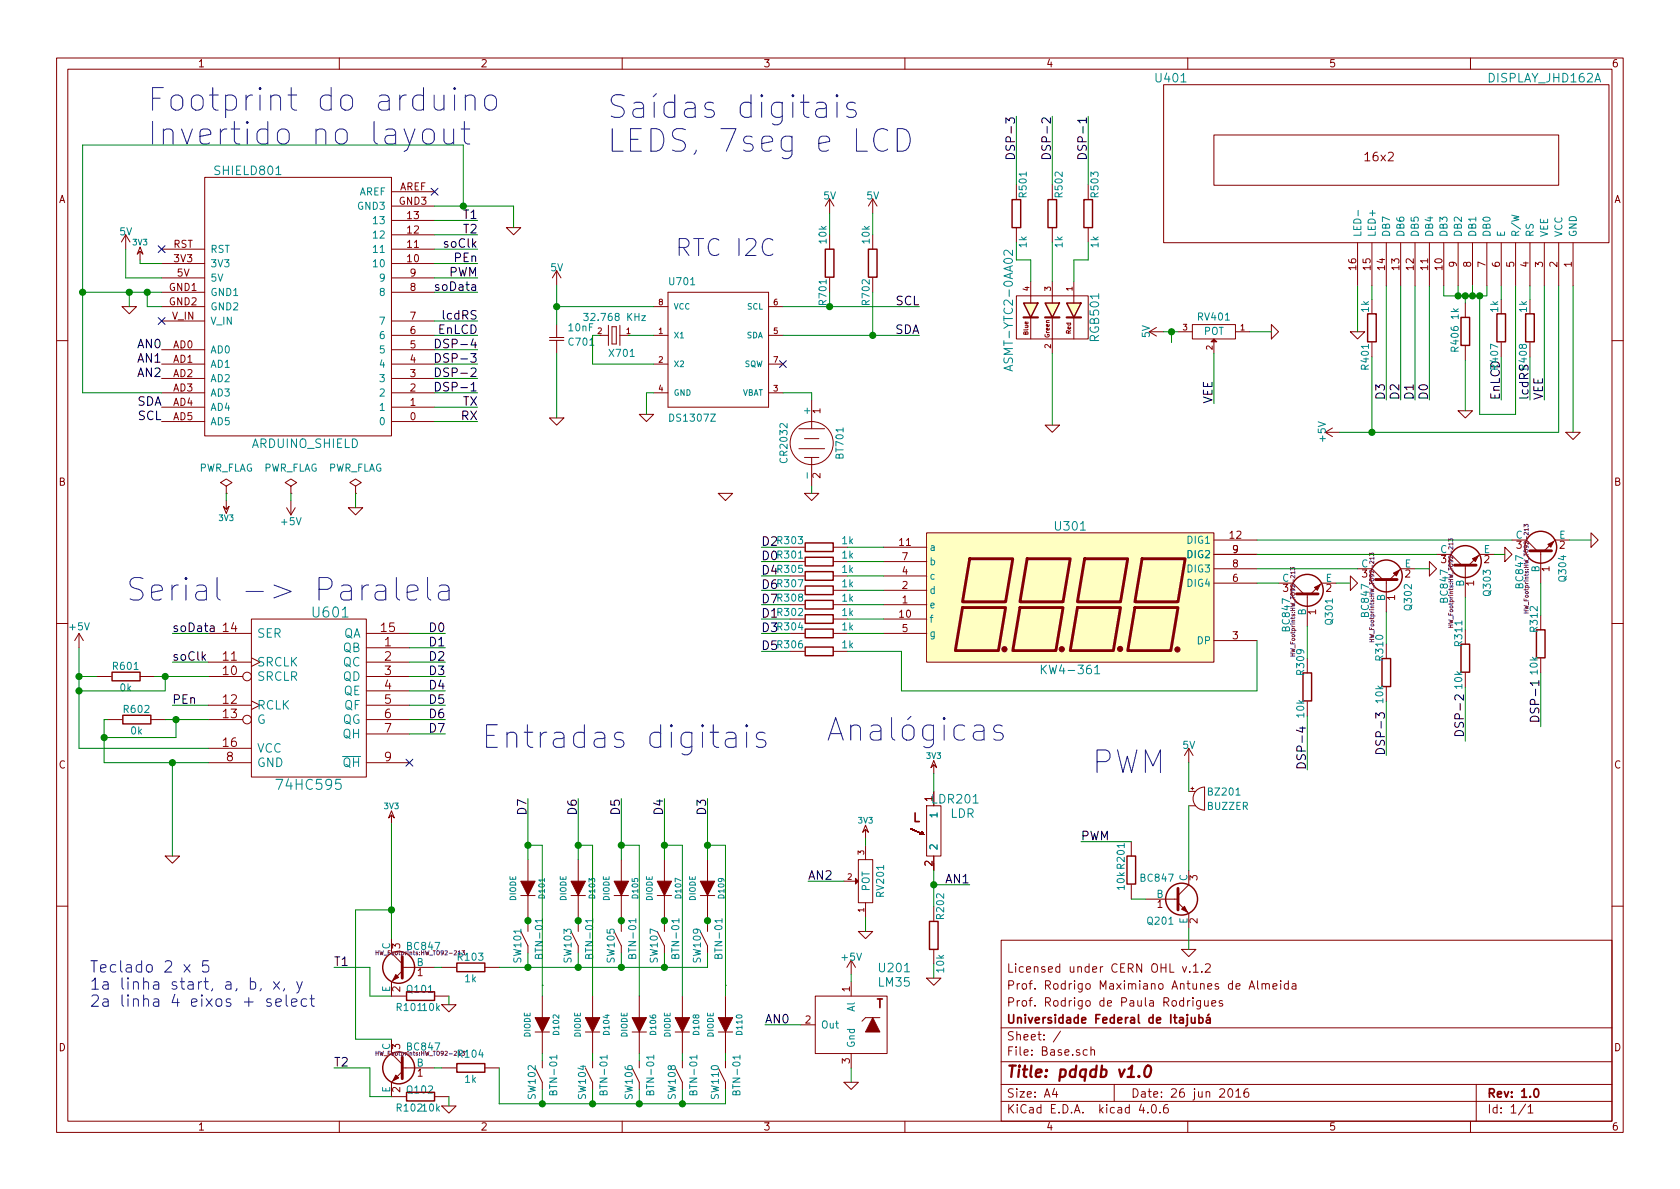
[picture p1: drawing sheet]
<svg xmlns="http://www.w3.org/2000/svg" width="297mm" height="210mm" viewBox="0 0 297 210" stroke-linecap="round" stroke-linejoin="round" font-family="sans-serif">
<g fill="none" stroke="#840000" stroke-width=".18">
<path d="M10 10.3h277v189.9h-277zM12 12.2h273v186.1h-273zM60 10.3v1.9M110 10.3v1.9M160 10.3v1.9M205.7 15h78.8v27.9h-78.8zM210 10.3v1.9M260 10.3v1.9M36.2 31.4h33v45.7h-33zM69.2 39h7.6M69.2 36.4h7.6M69.2 33.9h7.6"/>
<path d="M146.7 35.2v2.5M146.7 35.2l-.8 1.2M146.7 35.2l.7 1.2M154.3 35.2v2.5M154.3 35.2l-.8 1.2M154.3 35.2l.8 1.2M214.6 23.9h61v8.9h-61zM21.6 54.2h2.5l-1.2 1.3zM22.2 41.5l-.7 1.3M22.2 41.5v2.6M22.2 41.5l.8 1.3M24.8 43.7l.5 1.3-.5-.6-.5 .6z"/>
<path d="M24.8 44.4v1.6M28.6 51.7h7.6M28.6 54.2h7.6M28.6 56.8h7.6M28.6 49.1h7.6M28.6 46.6h7.6M28.6 44.1h7.6M69.2 59.3h7.6M69.2 51.7h7.6M69.2 56.8h7.6M69.2 49.1h7.6M69.2 46.6h7.6"/>
<path d="M69.2 44.1h7.6M69.2 41.5h7.6M89.5 40.3h2.6l-1.3 1.2zM97.2 59.7h2.5M98.4 47.9v2.5M98.4 57.4v2.3M98.4 47.9l-.7 1.2M98.4 47.9l.8 1.2M106 59.3h1.6M107.6 57.5v3.6M108.2 57.8h.8v3h-.8zM109.6 59.3h1.5"/>
<path d="M109.6 57.5v3.6M115.6 59.3h2.5M115.6 54.2h2.5M118.1 51.7h17.8v20.3h-17.8zM135.9 59.3h2.5M135.9 54.2h2.5M146.7 41.5v2.6M146.7 49.1v2.6M154.3 41.5v2.6M179.7 52.3h12.7v7.6h-12.7zM179.7 40.3v2.5M182.2 49.8v3.8"/>
<path d="M182.2 56.1v3.8M186.1 40.3v2.5M186.1 49.8v3.8M186.1 56.1v6.4M189.9 49.8v3.8M189.9 56.1v3.8M192.4 40.3v2.5M203.2 58.7h2.5M203.2 58.7l1.3 .7M204.5 57.9l-1.3 .8M208.3 58.7h2.5M210.8 57.4h7.6v2.5h-7.6z"/>
<path d="M218.4 58.7h2.6M224.8 57.4l1.3 1.3-1.3 1.2zM238.8 58.7h2.5l-1.3 1.2zM240 42.9v7.6M242.6 42.9v7.6M245.1 42.9v7.6M247.6 42.9v7.6M250.2 42.9v7.6M252.7 42.9v7.6M255.3 42.9v7.6M257.8 42.9v7.6M259.1 53.6v2.5"/>
<path d="M260.3 42.9v7.6M262.9 42.9v7.6M265.4 42.9v7.6M268 42.9v7.6M270.5 42.9v7.6M273 42.9v7.6M275.6 42.9v7.6M278.1 42.9v7.6M10 60.2h2M28.6 72h7.6M28.6 64.4h7.6M28.6 69.5h7.6"/>
<path d="M28.6 74.5h7.6M28.6 66.9h7.6M28.6 61.8h7.6M69.2 72h7.6M69.2 64.4h7.6M69.2 69.5h7.6M69.2 74.5h7.6M69.2 66.9h7.6M69.2 61.8h7.6M97.2 73.9h2.5l-1.3 1.3zM97.2 60.2h2.5M98.4 60.2v2.3"/>
<path d="M113 73.3h2.6l-1.3 1.2zM115.6 64.4h2.5M115.6 69.5h2.5M135.9 64.4h2.5M135.9 69.5h2.5M141.2 75.8h4.6M141.2 79.3h4.6M142.2 77.6h2.6M143.5 70.7v5.1M184.8 75.2h2.5l-1.2 1.2zM214.6 60.4v2.1M234.3 76.4l1.3 .8"/>
<path d="M234.3 76.4h2.6M235.6 75.7l-1.3 .7M242.6 60.6v2.5M257.8 72.6h2.5l-1.2 1.3zM259.1 61.2v2.5M276.9 76.4h2.5l-1.3 1.3zM285 60.2h2M39.5 89.5l.5 .5 .5-.5-.5 1.3zM40 87.2h.1M40 86l1-.7-1-.6-1 .6 1 .7v1.2M40 88.5v1.5M50.7 89.8l.7 1.3"/>
<path d="M51.4 87.2h.1M51.4 86l1.1-.7-1.1-.6-1 .6 1 .7v1.2M51.4 88.5v2.6M52.2 89.8l-.8 1.3M61.6 89.8h2.5l-1.2 1.3zM62.9 87.2h.1M62.9 86l1-.7-1-.6-1.1 .6 1.1 .7v1.2M127 87.2h2.5l-1.2 1.3zM139.7 99.3h2.5M142.2 87.2h2.6l-1.3 1.3zM142.2 80.9h2.6M143.5 80.9v5.1"/>
<path d="M147.3 96.8h2.6M147.3 99.3h2.6M156.2 96.8h7.6M156.2 99.3h7.6M163.8 94.2h50.8v22.9h-50.8zM214.6 95.5h7.6M214.6 98h7.6M252.7 99.3l1.3 1.3-1.3 1.2zM254 98h2.5l1.9 1.9M259.1 99.9v5.8M264.2 98h-2.6l-1.9 1.9M266.1 96.8l1.2 1.2-1.2 1.3z"/>
<path d="M267.3 95.5h2.6l1.9 1.9M272.4 97.4v5.7M277.5 95.5h-2.5l-2 1.9M281.3 94.2l1.3 1.3-1.3 1.3zM10 110.3h2M14 112l-.8 1.3M14 112v2.5M14 112l.7 1.3M17.1 119.6h2.6M24.8 119.6h2.5M36.8 112h7.6M36.8 117.1h7.6"/>
<path d="M36.8 119.6h6.1M44.4 109.5h20.4v27.9h-20.4zM44.4 116.3l1.6 .8-1.6 .8M64.8 112h7.6M64.8 114.5h7.6M64.8 117.1h7.6M64.8 119.6h7.6M147.3 112h2.6M147.3 109.5h2.6M147.3 106.9h2.6M147.3 104.4h2.6M147.3 115.2h2.6"/>
<path d="M147.3 101.8h2.6M156.2 112h7.6M156.2 109.5h7.6M156.2 106.9h7.6M156.2 104.4h7.6M156.2 101.8h7.6M214.6 100.6h7.6M214.6 103.1h7.6M214.6 113.3h7.6M226.1 103.1h2.5l1.9 1.9M231.1 105v5.7M236.2 103.1h-2.5l-1.9 1.9"/>
<path d="M238.8 101.8l1.2 1.3-1.2 1.3zM240 100.6h2.6l1.9 1.9M245.1 102.5v5.7M250.2 100.6h-2.6l-1.9 1.9M285 110.3h2M19 127.2h2.6M26.7 127.2h2.5M36.8 124.7h7.6M36.8 127.2h6.1M36.8 134.9h7.6M36.8 132.3h7.6M44.4 123.9l1.6 .8-1.6 .8"/>
<path d="M64.8 122.2h7.6M64.8 124.7h7.6M64.8 127.2h7.6M64.8 129.8h7.6M64.8 134.9h7.6M165.1 134.5l.5 1.3-.5-.6-.5 .6zM165.1 135.2v1.6M210.2 139.9h1.2M210.2 132.3l-.8 1.3M210.2 132.3v2.6M210.2 132.3l.7 1.3M210.6 139.4h.5"/>
<path d="M210.8 139.2v.5M211.5 139.8l.8-.5 .7-.1v4.1a2.04 2.04 0 0 1-1.9-1.3 2.04 2.04 0 0 1 .4-2.2zM29.2 151.4h2.5l-1.2 1.2zM69.2 143.4l.5 1.2-.5-.5-.5 .5zM69.2 144.1v1.6M92.1 158.4h2.5M93.3 152v3.8M93.3 158.4v3.8M101 158.4h2.5M102.2 152v3.8M102.2 158.4v3.8M108.6 158.4h2.5"/>
<path d="M109.9 152v3.8M109.9 158.4v3.8M116.2 158.4h2.5M117.5 152v3.8M117.5 158.4v3.8M123.8 158.4h2.6M125.1 152v3.8M125.1 158.4v3.8M149.2 155.8h2.1M151.8 152h2.5v7.6h-2.5zM153 145.9l.5 1.3-.5-.5-.5 .5zM153 146.7v1.5"/>
<path d="M153 149.5v2.5M153 159.6v2.6M161 146.6l2.3 1-.2-.5-.5 .5h.7M163.2 148.2h.1M163.8 142.5h2.6v8.9h-2.6zM163.8 146.3h.1M165.1 151.4v2.5v-1.3M200 148.8v2.6M200 156.5v2.5M202.6 159h5.7M208.3 159.6l1.9 1.9v2.6M210.2 142.5h1.2"/>
<path d="M210.2 153.9v2.6l-1.9 1.9M10 160.2h2M69.2 166v2.5l1.9 1.9M71.1 171.7l-1.9 1.9v2.5h2.6M71.1 171.1h5.7M76.8 176.1h2.6M78.1 177.7h2.5l-1.2 1.2zM78.1 171.1h2.5M85.7 171.1h2.6M92.1 164.7l1.2 2.6v1.2M93.3 163.4v1.3M95.9 176.1v3.9"/>
<path d="M101 164.7l1.2 2.6v1.2M102.2 163.4v1.3M104.8 176.1v3.9M108.6 164.7l1.3 2.6v1.2M109.9 163.4v1.3M113 176.1v3.9M116.2 164.7l1.3 2.6v1.2M117.5 163.4v1.3M120.6 176.1v3.9M123.8 164.7l1.3 2.6v1.2M125.1 163.4v1.3M128.3 176.1v3.9"/>
<path d="M144.1 176.1h12.7v10.2h-12.7zM150.5 169.8v2.5M150.5 173.6v2.5M150.5 169.8l-.8 1.3M150.5 169.8l.8 1.3M151.8 164.7h2.5l-1.3 1.3zM151.8 180h.1M155.6 180h-2.6l-.6 .6M163.8 173h2.6l-1.3 1.2zM165.1 167.9v2.5M177 166.3h108v32h-108zM208.9 167.9h2.6l-1.3 1.3z"/>
<path d="M209.1 170.9l.3 1 .4-1M210 176.9v1M210.4 171.8v.1M210.4 176.9l-.4 .3M210.9 176.4v.2M210.9 176.9v1M211 170.9l.4-.5v1.5M211 171.9h.9M212.3 176.9l-.1 1.4-.2 .1h-.4M212.3 177l-.5-.1-.2 .3v.6l.2 .1 .5-.1M212.5 171.8v.1M213 176.9l.1 .9 .3 .1 .2-.1"/>
<path d="M213.1 170.6l.3-.2h.3l.3 .5-.9 1h.9M213.6 176.9v1M214.2 177.4l.8-.1-.1-.3-.4-.1-.3 .2 .1 .7h.6M216.1 177a.37 .37 0 0 0-.6 .1l.1 .3 .5 .1 .1 .1-.2 .3-.5-.1M220.9 174.9l.4-1.5 .5 1.5M221 174.5h.7M222.4 173.4v1.3l.2 .2M223.1 174.1l.2-.2 .4 .1 .1 .9M223.1 173.9v1M223.8 174.1a.36 .36 0 0 1 .3-.2 .36 .36 0 0 1 .3 .2v.8M225.1 174.4l.7-.1-.1-.3-.4-.1-.2 .2v.7h.6M226.4 173.4v.2"/>
<path d="M226.4 173.9v1M227.8 174l-.4-.1-.3 .3 .1 .6 .2 .1 .4-.1M227.8 173.4v1.5M228.5 174h.6v.9M229.1 174.3l-.4 .1-.3 .2 .3 .3 .4-.1M285 160.2h2M60 198.3v1.9M69.2 183.8v2.5l1.9 1.9M71.1 189.5l-1.9 1.9v2.5h2.6M71.1 188.8h5.7M76.8 193.9h2.6M78.1 195.6h2.5l-1.2 1.2z"/>
<path d="M78.1 188.8h2.5M85.7 188.8h2.6M94.6 188.8l1.3 2.6v1.3M94.6 182.5h2.6M95.9 182.5v3.8M95.9 187.6v1.2M103.5 188.8l1.3 2.6v1.3M103.5 182.5h2.5M104.8 182.5v3.8M104.8 187.6v1.2M110 198.3v1.9M111.8 188.8l1.2 2.6v1.3"/>
<path d="M111.8 182.5h2.5M113 182.5v3.8M113 187.6v1.2M119.4 188.8l1.2 2.6v1.3M119.4 182.5h2.5M120.6 182.5v3.8M120.6 187.6v1.2M127 188.8l1.3 2.6v1.3M127 182.5h2.5M128.3 182.5v3.8M128.3 187.6v1.2M141.6 181.2h2.5"/>
<path d="M149.2 191.4h2.6l-1.3 1.3zM150.5 186.3v2.5M160 198.3v1.9M177 194.8h108M177 191.8h108M177 187.8h108M177 181.8h108M186.4 192.5l-.3 1h.9M186.8 193v1M187.5 182.3l-1.3 2M192.2 185.7l-.4-.1-.3 .3 .1 .6 .2 .1 .4-.1M192.9 185.7l.2-.1 .4 .1v.9"/>
<path d="M192.9 185.1v1.5M197 191.8v3M201.8 195.2l-.4 1.1h1M202.9 196.7v.1M203.8 195.4l.1-.1a.81 .81 0 0 1 .6 .6 .81 .81 0 0 1-.3 .8l-.1 .1a.8 .8 0 0 1-.6-.6 .8 .8 0 0 1 .3-.8zM205.1 196.7v.1M206.4 195.3a.59 .59 0 0 0-.7 .7l.1 .7 .2 .1 .5-.1 .1-.5-.2-.2-.4-.1-.3 .3M210 198.3v1.9M217.2 192.7l.2-.2a.81 .81 0 0 1 .6 .6 .81 .81 0 0 1-.2 .8l-.2 .1a.79 .79 0 0 1-.4-1.3zM218.5 193l.4-.5v1.5M218.5 194h.9M220.6 192.5a.59 .59 0 0 0-.7 .7l.1 .7 .2 .1 .5-.1 .1-.5-.2-.2-.4-.1-.3 .3"/>
<path d="M260 198.3v1.9M261 191.8v6.5M269.7 195.2l-1.2 2M270.2 195.8l.4-.5v1.5M270.2 196.8h.8"/>
<circle cx="143.5" cy="78.4" r="3.8"/>
<circle cx="43.7" cy="119.6" r=".76"/>
<circle cx="43.7" cy="127.2" r=".76"/>
</g>
<path d="M210.6 179.9l.1 .9 .4 .1 .2-.1M211.3 179.9v1M212 179.4v1.5M213.8 179.3l-.3 .3M212 180l.4-.1 .3 .3-.1 .6h-.6M213.3 180h.6l.1 .9M214 180.3l-.5 .1-.2 .2 .2 .3 .5-.1M271.3 192.7l.3-.2a.81 .81 0 0 1 .5 .6 .81 .81 0 0 1-.2 .8l-.2 .1a.79 .79 0 0 1-.4-1.3z" fill="none" stroke="#840000" stroke-width=".3"/>
<path d="M201.4 190.3h.1l-.1 .1-.1-.1h.1v.1M202.6 188.6a.46 .46 0 0 1 .5-.2 .46 .46 0 0 1 .4 .4 1.19 1.19 0 0 1-.8 1.6l-.2-.1a1.5 1.5 0 0 1 .1-1.7z" fill="none" stroke="#840000" stroke-width=".41"/>
<g fill="none" stroke="#840000" stroke-width=".25">
<path d="M178.9 35.3h1.6v5h-1.6zM185.3 35.3h1.5v5h-1.5zM191.6 35.3h1.6v5h-1.6zM145.9 44.1h1.5v4.9h-1.5zM153.5 44.1h1.6v4.9h-1.6zM181 53.6h2.5l-1.3 2.5zM184.8 53.6h2.5l-1.2 2.5zM188.6 53.6h2.5l-1.2 2.5zM241.8 55.5h1.5v4.9h-1.5zM258.3 56.1h1.5v5h-1.5zM264.7 55.5h1.5v4.9h-1.5zM269.7 55.5h1.6v4.9h-1.6z"/>
<path d="M142.4 96h4.9v1.5h-4.9zM142.4 98.5h4.9v1.6h-4.9zM19.8 118.9h5v1.5h-5zM142.4 111.2h4.9v1.6h-4.9zM142.4 108.7h4.9v1.5h-4.9zM142.4 106.2h4.9v1.5h-4.9zM142.4 103.6h4.9v1.6h-4.9zM142.4 114.4h4.9v1.5h-4.9zM142.4 101.1h4.9v1.5h-4.9zM230.4 119h1.5v4.9h-1.5zM244.3 116.5h1.6v4.9h-1.6zM258.3 113.9h1.5v5h-1.5z"/>
<path d="M271.7 111.4h1.5v4.9h-1.5zM21.7 126.5h5v1.5h-5zM199.3 151.4h1.5v4.9h-1.5zM71.9 175.4h4.9v1.5h-4.9zM80.8 170.3h4.9v1.5h-4.9zM164.3 162.9h1.6v5h-1.6zM71.9 193.2h4.9v1.5h-4.9zM80.8 188.1h4.9v1.5h-4.9z"/>
<circle cx="259.1" cy="99.3" r="2.82"/>
<circle cx="272.4" cy="96.8" r="2.82"/>
<circle cx="231.1" cy="104.4" r="2.82"/>
<circle cx="245.1" cy="101.8" r="2.82"/>
<circle cx="208.9" cy="159" r="2.82"/>
<circle cx="70.5" cy="171.1" r="2.82"/>
<circle cx="70.5" cy="188.8" r="2.82"/>
</g>
<g fill="none" stroke="#000" stroke-width=".18">
<path d="M178.1 27.3a.79 .79 0 0 1 .9-.1 .79 .79 0 0 1 .4 .8h-1.5v-.3zM184.4 27.3a.79 .79 0 0 1 .9-.1 .79 .79 0 0 1 .4 .8h-1.5v-.3zM190.6 27.5a.81 .81 0 0 1 1-.3 .81 .81 0 0 1 .5 .8h-1.5zM77 60a.77 .77 0 0 1 .9 .8 .77 .77 0 0 1-.9 .7zM77 67.6a.77 .77 0 0 1 .9 .8 .77 .77 0 0 1-.9 .7zM77 65.1a.77 .77 0 0 1 .9 .7 .77 .77 0 0 1-.9 .8zM77 62.5a.77 .77 0 0 1 .9 .8 .77 .77 0 0 1-.9 .8zM229.8 128.7h1M230.3 128.5v1l-1.1-.4M243.3 127v-.9l.5 .5 .1-.4 .2-.1h.5l.2 .3v.4l-.2 .2M258.7 122.9v.9l-.8-.8-.2-.1-.3 .1-.2 .2v.3l.2 .3M272.1 120.8h-1.5l.4 .4"/>
<path d="M272.1 120.3v.9"/>
</g>
<g fill="none" stroke="#840000" stroke-width=".51">
<path d="M171.4 98.8h7.7l-1.3 7.6h-7.6zM181.6 98.8h7.6l-1.2 7.6h-7.7zM191.8 98.8h7.6l-1.3 7.6h-7.6zM201.9 98.8h7.6l-1.2 7.6h-7.6zM257.2 99.9h3.8M270.5 97.4h3.8M170.2 107.4h7.6l-1.3 7.7h-7.6zM180.3 107.4h7.7l-1.3 7.7h-7.6zM190.5 107.4h7.6l-1.3 7.7h-7.6zM200.7 107.4h7.6l-1.3 7.7h-7.6zM229.2 105h3.8M243.2 102.5h3.8"/>
<path d="M208.3 157.1v3.8M71.1 169.2v3.8M71.1 186.9v3.8"/>
</g>
<g fill="#840000" stroke="#840000" stroke-width=".18">
<path d="M273.7 96.3l1-.5-.5 1z"/>
<path d="M214.6 59.9l.5 .5h-1z"/>
<path d="M260.3 98.8l1.1-.5-.5 1z"/>
<path d="M246.4 101.3l1-.5-.5 1z"/>
<path d="M232.4 103.9l1-.5-.5 1z"/>
<path d="M151.3 155.3l.5 .5-.5 .5z"/>
<path d="M161 146.6l2.3 1h-.7l.5-.5 .2 .5z"/>
<path d="M92.1 155.8h2.5l-1.3 2.6z"/>
<path d="M101 155.8h2.5l-1.3 2.6z"/>
<path d="M108.6 155.8h2.5l-1.2 2.6z"/>
<path d="M116.2 155.8h2.5l-1.2 2.6z"/>
<path d="M123.8 155.8h2.6l-1.3 2.6z"/>
<path d="M208.9 160.8l.5-.5 .5 1z"/>
<path d="M70 172.3l.5 .5-1 .5z"/>
<path d="M70 190.1l.5 .5-1 .5z"/>
<path d="M154.3 180l1.3 2.5h-2.6z"/>
<path d="M94.6 180h2.6l-1.3 2.5z"/>
<path d="M103.5 180h2.5l-1.2 2.5z"/>
<path d="M111.8 180h2.5l-1.3 2.5z"/>
<path d="M119.4 180h2.5l-1.3 2.5z"/>
<path d="M127 180h2.5l-1.2 2.5z"/>
<circle cx="177.6" cy="114.8" r=".46"/>
<circle cx="187.7" cy="114.8" r=".46"/>
<circle cx="198" cy="114.8" r=".46"/>
<circle cx="208.2" cy="114.9" r=".46"/>
</g>
<g fill="none" stroke="#840084" stroke-width=".18">
<path d="M242.2 98.3v-.5l.2 .3 .1-.3h.3v.5M242.9 98.5v.4M256.1 95.7v-.4l.3 .2 .1-.2h.3v.4M256.9 96v.4M269.5 93.2v-.5l.2 .3 .1-.2h.3v.4M270.2 93.4v.4M228.2 100.8v-.5l.3 .3v-.2h.4v.4M228.2 116h.7M228.5 115.6v.4M228.9 101.1v.4M242.2 113.5h.7M242.5 113.1v.4"/>
<path d="M256.1 110.9h.8M256.5 110.5v.4M269.5 108.4h.7M269.8 108v.4M66.5 168.1v.8M66.5 168.4h.4M66.5 185.9v.7M66.5 186.2h.4"/>
</g>
<g fill="none" stroke="#008484" stroke-width=".18">
<path d="M240.1 37.2v1M103.2 55.4h.8l-.4 .5 .3 .1v.6l-.1 .1-.6-.1M113.5 55.8h.6l-.6 .9h.6M179 44.2v1l-.8-.9-.3-.1-.3 .1-.1 .2v.4l.1 .2M178.6 64.7v.8M179 64.6l-1.5 .5 1.5 .5M184.1 117.6v1.5M185 117.6l-.9 .9M193.5 118.1l.5-.5v1.5M193.5 119.1h.9M95.9 162.5v.7M104.8 162.5v.7"/>
<path d="M112.4 162.5v.7M120 162.5v.7M127.7 162.5v.7M98.5 186.6v.7M107.3 186.6v.7M115.6 186.6v.7M123.2 186.6v.7M130.8 186.6v.7"/>
</g>
<g fill="none" stroke="#0000c2" stroke-width=".18">
<path d="M76.8 16.8v2.1l.2 .4a1.08 1.08 0 0 0 1.5-.2M78.5 16.8v2.7M80.4 15.5l-.2 .2 .2 .1 .2-.1-.2-.2v.3M80.4 16.8v2.7M82.3 17.2a1.01 1.01 0 0 1 1.7 .2v2.1M82.3 16.8v2.7M86.1 17a1.09 1.09 0 0 1 1.7 .6v1.1a1.08 1.08 0 0 1-1.1 .8 1.08 1.08 0 0 1-1-.8v-1.1zM144.4 18.3l.4-.2h.7l.4 .2 .2 .3v2.1M146.1 19l-.4 .2h-.9a.79 .79 0 0 0-.6 .8 .79 .79 0 0 0 .6 .7h.9l.4-.2M148 16.8l-.2 .1 .2 .2 .2-.2-.2-.1v.3M148 18.1v2.6M151.2 18.3l-.3-.2h-.6l-.4 .2-.2 .3 .2 .6 .4 .2h.6l.3 .2 .2 .4-.2 .5-.3 .2h-.8l-.4-.2"/>
<path d="M73.4 22.8l-1.4 3.6-.5 .4M74.9 23.2a1.09 1.09 0 0 1 1-.4 1.09 1.09 0 0 1 .9 .8v1.1a1.08 1.08 0 0 1-1.1 .8 1.08 1.08 0 0 1-1-.8v-1.1zM78.5 22.8v2.1l.2 .4a1.08 1.08 0 0 0 1.5-.2M80.2 22.8v2.7M81.5 22.8h1.6M82.1 21.5v3.4l.2 .4 .4 .2h.4M156.9 23.1a1.5 1.5 0 0 0-1.7-.2 1.5 1.5 0 0 0-.7 1.6 1.69 1.69 0 0 0 .4 1.7 1.69 1.69 0 0 0 1.9 .3l.1-.1M158.6 22.8h1a1.8 1.8 0 0 1 1.3 2.2 1.76 1.76 0 0 1-2.3 1.7zM66.5 103.6l.4-.2h.7l.4 .2 .2 .4v2.1M68.2 104.4l-.4 .2h-.9a.79 .79 0 0 0-.6 .8 .79 .79 0 0 0 .6 .7h.9l.4-.2M70.1 102.1v3.4l.2 .4 .4 .2M72 104.8l1.9-.4v-.4l-.2-.4-.4-.2h-.8l-.3 .2-.2 .4v1.5l.2 .4 .3 .2h.8l.4-.2"/>
<path d="M75.6 102.1v3.4l.2 .4 .4 .2M77.7 103.6l.4-.2h.7l.4 .2 .2 .4v2.1M79.4 104.4l-.4 .2h-.9a.79 .79 0 0 0-.6 .8 .79 .79 0 0 0 .6 .7h.9l.4-.2M128.4 129.7l.4-.2h.7l.4 .2 .2 .3v2.2M130.1 130.4l-.4 .2h-.9a.79 .79 0 0 0-.6 .8 .79 .79 0 0 0 .6 .8h.9l.4-.3M132 128.2l-.2 .1 .2 .2 .2-.2-.2-.1v.3M132 129.5v2.7M135.3 129.7l-.4-.2h-.6l-.4 .2-.2 .3 .2 .6 .4 .2h.6l.4 .2 .1 .4-.1 .5-.4 .3h-.8l-.4-.3M177.2 128.4l-.4-.2h-.5l-.4 .2-.2 .4 .2 .6 .4 .1h.5l.4 .2 .2 .4-.2 .6-.4 .2h-.7l-.4-.2M32.5 170.6l1.1 1.3M33.6 170.6l-1.1 1.3M36.8 169.9h-.9l-.1 1 .3-.2 .7 .1 .1 .2-.1 .7-.2 .2h-.5l-.3-.2"/>
<path d="M44.3 173.7a.71 .71 0 0 1 .8 .1v.9a.67 .67 0 0 1-.8 .1M46.2 174.8l-.2 .4M47.9 176.7l-.5-.1-.3 .3 .1 .3 .7 .2 .1 .2-.1 .2-.2 .1-.6-.1M48.4 173.6l1 1.3M48.8 177.3l.9-.2-.1-.4-.6-.1-.2 .3 .1 .9 .1 .1 .6-.1M49.4 173.6l-1 1.3M50.3 174.8l-.2 .4M50.6 175.9v1.8l.3 .2M51.5 177.3l1-.2-.1-.4-.6-.1-.3 .3 .1 .9 .2 .1 .6-.1M52.5 173.6l.5 1.3M53.4 173.6l-.6 1.8-.3 .2M54.2 176.7a.68 .68 0 0 0-.8 .1l-.1 .2 .1 .8 .2 .1 .6-.1"/>
<path d="M54.8 176.6h.8M55.1 175.9v1.8l.1 .1 .4 .1"/>
</g>
<path d="M76.2 33.3l1.2 1.2M77.4 33.3l-1.2 1.2M28 43.5l1.2 1.2M28 56.2l1.2 1.2M29.2 43.5l-1.2 1.2M29.2 56.2l-1.2 1.2M137.8 63.8l1.2 1.2M139 63.8l-1.2 1.2M71.8 134.3l1.2 1.2M73 134.3l-1.2 1.2" fill="none" stroke="#000084" stroke-width=".18"/>
<g fill="#ffffc2" stroke="#ffffc2" stroke-width=".18">
<path d="M163.8 94.2h50.8v22.9h-50.8z"/>
<path d="M181 53.6h2.5l-1.3 2.5z"/>
<path d="M184.8 53.6h2.5l-1.2 2.5z"/>
<path d="M188.6 53.6h2.5l-1.2 2.5z"/>
</g>
<path d="M181 56.1h2.5M184.8 56.1h2.5M188.6 56.1h2.5" fill="none" stroke="#840000" stroke-width=".38"/>
<g fill="none" stroke="#008400" stroke-width=".18">
<path d="M76.8 39h7.7M76.8 36.4h14v3.9M81.9 36.4v-10.8h-67.3v43.9h14M146.7 37.7v3.8M154.3 37.7v3.8M179.7 20.6v12M186.1 20.6v12M192.4 20.6v12M14.6 51.7h14M22.2 44.1v5h6.4M22.9 51.7v2.5M24.8 46v.6h3.8"/>
<path d="M26 51.7v2.5h2.6M76.8 59.3h7.7M76.8 46.6h7.7M76.8 44.1h7.7M76.8 41.5h7.7M76.8 51.7h7.7M76.8 49.1h7.7M76.8 56.8h7.7M98.4 54.2h17.2M98.4 50.4v7M106 59.3h-1.2v5.1h10.8M111.1 59.3h4.5"/>
<path d="M138.4 59.3h24.2M138.4 54.2h24.2M154.3 51.7v7.6M179.7 42.8v3.2h2.5v3.8M186.1 42.8v7M192.4 42.8v3.2h-2.5v3.8M205.7 58.7h2.6M207.1 58.7v1.9M221 58.7h3.8M240 50.5v8.2M242.6 50.5v2.5M245.1 50.5v20.2"/>
<path d="M247.6 50.5v20.2M250.2 50.5v20.2M252.7 50.5v20.2M255.3 50.5v1.8h7.6v-1.8M257.8 50.5v1.8M259.1 52.3v1.3M260.3 50.5v1.8M265.4 50.5v2.5M268 50.5v22.8h-6.4v-21M270.5 50.5v2.5M273 50.5v20.2M275.6 50.5v25.9h-38.7"/>
<path d="M278.1 50.5v25.9M76.8 72h7.7M76.8 69.5h7.7M76.8 74.5h7.7M76.8 66.9h7.7M76.8 61.8h7.7M76.8 64.4h7.7M98.4 62.5v11.4M115.6 69.5h-1.3v3.8M138.4 69.5h5.1v1.2M186.1 62.5v12.7M214.6 62.5v8.9"/>
<path d="M242.6 63.1v13.4M259.1 63.7v8.9M265.4 63.1v7.6M270.5 63.1v7.6M40 87.2v1.3M51.4 87.2v1.3M62.9 87.2v2.6M134.6 96.8h5.1M134.6 99.3h5.1M143.5 86v1.2M149.9 96.8h6.3M149.9 99.3h6.3"/>
<path d="M222.2 95.5h45.1M222.2 98h31.8M264.2 98h1.9M277.5 95.5h3.8M14 119.6h3.1M14 114.5v17.8h22.8M27.3 119.6h9.5M29.2 119.6v2.6h-15.2M30.5 112h6.3M30.5 117.1h6.3M72.4 112h6.3M72.4 117.1h6.3"/>
<path d="M72.4 114.5h6.3M72.4 119.6h6.3M134.6 112h5.1M134.6 104.4h5.1M134.6 115.2h5.1M134.6 101.8h5.1M134.6 109.5h5.1M134.6 106.9h5.1M149.9 112h6.3M149.9 104.4h6.3M149.9 101.8h6.3M149.9 109.5h6.3"/>
<path d="M149.9 106.9h6.3M222.2 113.3v8.9h-62.8v-7h-9.5M222.2 100.6h17.8M222.2 103.1h3.9M231.1 110.7v5.8M236.2 103.1h2.6M245.1 108.2v5.7M250.2 100.6h2.5M259.1 105.7v5.7M272.4 103.1v5.7M272.4 119v9.5M19 127.2h-.6v7.7h18.4"/>
<path d="M29.2 127.2h7.6M30.5 124.7h6.3M30.5 134.9v16.5M31.1 127.2v3.2h-12.7M72.4 122.2h6.3M72.4 124.7h6.3M72.4 127.2h6.3M72.4 129.8h6.3M165.1 136.8v3.1M210.2 134.9v5M231.1 126.6v9.5M245.1 124.1v9.5"/>
<path d="M259.1 121.5v9.6M69.2 145.7v20.3M93.3 141.2v10.8M93.3 149.5h2.6v26.6M102.2 149.5h2.6v26.6M102.2 141.2v10.8M109.9 141.2v10.8M109.9 149.5h3.1v26.6M117.5 141.2v10.8M117.5 149.5h3.1v26.6M125.1 141.2v10.8M125.1 149.5h3.2v26.6"/>
<path d="M142.9 155.8h6.3M153 148.2v1.3M165.1 153.9v6.4M165.1 156.5h6.3M191.1 148.8h8.9M200 159h2.6M210.2 142.5v11.4M59.1 171.1h6.3v5h3.8M69.2 160.9h-6.3v22.9h6.3M76.8 171.1h1.3M79.4 176.1v1.6M93.3 162.2v1.2"/>
<path d="M93.3 168.5v2.6M95.9 174.2h.1M102.2 162.2v1.2M102.2 168.5v2.6M109.9 162.2v1.2M109.9 168.5v2.6M117.5 162.2v1.2M117.5 168.5v2.6M125.1 162.2v1.2M125.1 168.5v2.6h-36.8M128.3 174.2h.1M150.5 172.3v1.3"/>
<path d="M153 162.2v2.5M165.1 170.4v2.6M210.2 164.1v3.8M59.1 188.8h6.3v5.1h3.8M76.8 188.8h1.3M79.4 193.9v1.7M88.3 188.8v6.4h40v-2.5M95.9 186.3v1.3M95.9 192.7v2.5M104.8 186.3v1.3M104.8 192.7v2.5M113 186.3v1.3"/>
<path d="M113 192.7v2.5M120.6 186.3v1.3M120.6 192.7v2.5M128.3 186.3v1.3M135.3 181.2h6.3M150.5 188.8v2.6"/>
</g>
<g fill="#008400" stroke="#008400" stroke-width=".25">
<circle cx="259.1" cy="52.3" r=".51"/>
<circle cx="260.3" cy="52.3" r=".51"/>
<circle cx="257.8" cy="52.3" r=".51"/>
<circle cx="242.6" cy="76.4" r=".51"/>
<circle cx="102.2" cy="171.1" r=".51"/>
<circle cx="109.9" cy="171.1" r=".51"/>
<circle cx="117.5" cy="171.1" r=".51"/>
<circle cx="165.1" cy="156.5" r=".51"/>
<circle cx="93.3" cy="171.1" r=".51"/>
<circle cx="104.8" cy="195.2" r=".51"/>
<circle cx="113" cy="195.2" r=".51"/>
<circle cx="120.6" cy="195.2" r=".51"/>
<circle cx="95.9" cy="195.2" r=".51"/>
<circle cx="14" cy="119.6" r=".51"/>
<circle cx="69.2" cy="160.9" r=".51"/>
<circle cx="146.7" cy="54.2" r=".51"/>
<circle cx="154.3" cy="59.3" r=".51"/>
<circle cx="98.4" cy="54.2" r=".51"/>
<circle cx="30.5" cy="134.9" r=".51"/>
<circle cx="207.1" cy="58.7" r=".51"/>
<circle cx="93.3" cy="149.5" r=".51"/>
<circle cx="102.2" cy="149.5" r=".51"/>
<circle cx="109.9" cy="149.5" r=".51"/>
<circle cx="117.5" cy="149.5" r=".51"/>
<circle cx="125.1" cy="149.5" r=".51"/>
<circle cx="93.3" cy="162.8" r=".51"/>
<circle cx="102.2" cy="162.8" r=".51"/>
<circle cx="109.9" cy="162.8" r=".51"/>
<circle cx="117.5" cy="162.8" r=".51"/>
<circle cx="125.1" cy="162.8" r=".51"/>
<circle cx="261.6" cy="52.3" r=".51"/>
<circle cx="14" cy="122.2" r=".51"/>
<circle cx="29.2" cy="119.6" r=".51"/>
<circle cx="22.9" cy="51.7" r=".51"/>
<circle cx="81.9" cy="36.4" r=".51"/>
<circle cx="14.6" cy="51.7" r=".51"/>
<circle cx="18.4" cy="130.4" r=".51"/>
<circle cx="31.1" cy="127.2" r=".51"/>
<circle cx="26" cy="51.7" r=".51"/>
</g>
<g font-size="5.6" fill="#0000c2">
<text x="26" y="19.7">Footprint do arduino</text>
<text x="107.3" y="20.9">Saídas digitais</text>
<text x="26" y="25.6">Invertido no layout</text>
<text x="107.3" y="26.9">LEDS, 7seg e LCD</text>
<text x="22.2" y="106.3">Serial -&gt; Paralela</text>
<text x="146" y="131.1">Analógicas</text>
<text x="85.1" y="132.3">Entradas digitais</text>
<text x="193" y="136.8">PWM</text>
</g>
<text font-size="4.2" fill="#0000c2" x="119.4" y="45.3">RTC I2C</text>
<g font-size="2.8" fill="#0000c2">
<text x="15.9" y="172">Teclado 2 x 5</text>
<text x="15.9" y="175">1a linha start, a, b, x, y</text>
<text x="15.9" y="178">2a linha 4 eixos + select</text>
</g>
<text font-size="2.8" fill="#840000" x="178" y="190.5">Title: pdqdb v1.0</text>
<g font-size="2.5" fill="#008484">
<text x="55.5" y="109.2">U601</text>
<text x="49.4" y="139.7">74HC595</text>
</g>
<g font-size="2.1" fill="#008484">
<text x="204.5" y="14.6">U401</text>
<text x="263.2" y="14.6">DISPLAY_JHD162A</text>
<text x="38.2" y="31">SHIELD801</text>
<text x="179.1" y="64.6" transform="rotate(-90 179.1 64.6)">ASMT-YTC2-0AA02</text>
<text x="194.3" y="60.2" transform="rotate(-90 194.3 60.2)">RGB501</text>
<text x="44.6" y="79.2">ARDUINO_SHIELD</text>
<text x="186.7" y="93.8">U301</text>
<text x="45.5" y="112.8">SER</text>
<text x="60.6" y="112.8">QA</text>
<text x="45.5" y="117.9">SRCLK</text>
<text x="60.6" y="115.3">QB</text>
<text x="60.6" y="117.9">QC</text>
<text x="184.8" y="119.2">KW4-361</text>
<text x="45.5" y="120.4">SRCLR</text>
<text x="45.5" y="125.5">RCLK</text>
<text x="60.6" y="120.4">QD</text>
<text x="60.7" y="122.9">QE</text>
<text x="60.8" y="125.5">QF</text>
<text x="45.5" y="128">G</text>
<text x="60.5" y="128">QG</text>
<text x="60.6" y="130.6">QH</text>
<text x="45.5" y="135.6">GND</text>
<text x="45.5" y="133.1">VCC</text>
<text x="60.6" y="135.6">QH</text>
<text x="165" y="142.1">LDR201</text>
<text x="168" y="144.6">LDR</text>
<text x="155.6" y="171.9">U201</text>
<text x="155.4" y="174.5">LM35</text>
</g>
<g font-size="2.1">
<text x="179.5" y="26.8" transform="rotate(-90 179.5 26.8)">DSP-3</text>
<text x="185.8" y="26.8" transform="rotate(-90 185.8 26.8)">DSP-2</text>
<text x="192.2" y="26.8" transform="rotate(-90 192.2 26.8)">DSP-1</text>
<text x="82" y="38.7">T1</text>
<text x="82" y="41.3">T2</text>
<text x="78.7" y="43.8">soClk</text>
<text x="80.3" y="46.3">PEn</text>
<text x="77.4" y="51.4">soData</text>
<text x="79.3" y="48.9">PWM</text>
<text x="158.3" y="54">SCL</text>
<text x="77.4" y="59">EnLCD</text>
<text x="78.4" y="56.5">lcdRS</text>
<text x="158.1" y="59">SDA</text>
<text x="24.3" y="61.6">AN0</text>
<text x="24.3" y="64.1">AN1</text>
<text x="78.2" y="64.1">DSP-3</text>
<text x="78.2" y="61.6">DSP-4</text>
<text x="24.1" y="71.7">SDA</text>
<text x="24.3" y="66.7">AN2</text>
<text x="78.2" y="69.2">DSP-1</text>
<text x="78.2" y="66.7">DSP-2</text>
<text x="81.7" y="71.7">TX</text>
<text x="214.4" y="71.4" transform="rotate(-90 214.4 71.4)">VEE</text>
<text x="244.9" y="70.7" transform="rotate(-90 244.9 70.7)">D3</text>
<text x="247.4" y="70.7" transform="rotate(-90 247.4 70.7)">D2</text>
<text x="249.9" y="70.7" transform="rotate(-90 249.9 70.7)">D1</text>
<text x="252.5" y="70.7" transform="rotate(-90 252.5 70.7)">D0</text>
<text x="265.2" y="70.7" transform="rotate(-90 265.2 70.7)">EnLCD</text>
<text x="270.3" y="70.7" transform="rotate(-90 270.3 70.7)">lcdRS</text>
<text x="272.8" y="70.7" transform="rotate(-90 272.8 70.7)">VEE</text>
<text x="24.3" y="74.3">SCL</text>
<text x="81.5" y="74.3">RX</text>
<text x="134.6" y="101.6">D4</text>
<text x="134.6" y="96.5">D2</text>
<text x="134.6" y="99.1">D0</text>
<text x="134.6" y="104.1">D6</text>
<text x="134.6" y="106.7">D7</text>
<text x="30.5" y="111.8">soData</text>
<text x="76" y="111.8">D0</text>
<text x="134.6" y="111.8">D3</text>
<text x="134.6" y="109.2">D1</text>
<text x="30.5" y="116.8">soClk</text>
<text x="76" y="114.3">D1</text>
<text x="76" y="116.8">D2</text>
<text x="76" y="119.4">D3</text>
<text x="134.6" y="114.9">D5</text>
<text x="30.5" y="124.5">PEn</text>
<text x="76" y="121.9">D4</text>
<text x="76" y="124.5">D5</text>
<text x="76" y="127">D6</text>
<text x="76" y="129.5">D7</text>
<text x="258.8" y="130.4" transform="rotate(-90 258.8 130.4)">DSP-2</text>
<text x="272.2" y="127.9" transform="rotate(-90 272.2 127.9)">DSP-1</text>
<text x="230.9" y="136.1" transform="rotate(-90 230.9 136.1)">DSP-4</text>
<text x="244.9" y="133.6" transform="rotate(-90 244.9 133.6)">DSP-3</text>
<text x="93.1" y="143.9" transform="rotate(-90 93.1 143.9)">D7</text>
<text x="102" y="143.9" transform="rotate(-90 102 143.9)">D6</text>
<text x="109.6" y="143.9" transform="rotate(-90 109.6 143.9)">D5</text>
<text x="117.2" y="143.9" transform="rotate(-90 117.2 143.9)">D4</text>
<text x="124.8" y="143.9" transform="rotate(-90 124.8 143.9)">D3</text>
<text x="191.1" y="148.6">PWM</text>
<text x="142.9" y="155.6">AN2</text>
<text x="167.2" y="156.2">AN1</text>
<text x="59.1" y="170.8">T1</text>
<text x="135.3" y="181">AN0</text>
<text x="59.1" y="188.6">T2</text>
</g>
<g font-size="2.1" fill="#840000">
<text x="241.5" y="28.5">16x2</text>
<text x="39.5" y="111.8">14</text>
<text x="67.4" y="111.8">15</text>
<text x="39.5" y="119.4">10</text>
<text x="39.5" y="116.8">11</text>
<text x="68" y="114.3">1</text>
<text x="68" y="116.8">2</text>
<text x="68" y="119.4">3</text>
<text x="39.5" y="124.5">12</text>
<text x="68" y="121.9">4</text>
<text x="68" y="124.5">5</text>
<text x="39.5" y="127">13</text>
<text x="68" y="127">6</text>
<text x="68" y="129.5">7</text>
<text x="39.5" y="132.1">16</text>
<text x="40.1" y="134.6">8</text>
<text x="68" y="134.6">9</text>
<text x="161.4" y="145.4">L</text>
<text x="178" y="172">Licensed under CERN OHL v.1.2</text>
<text x="154.9" y="178.3">T</text>
<text x="178" y="178">Prof. Rodrigo de Paula Rodrigues</text>
<text x="178" y="175">Prof. Rodrigo Maximiano Antunes de Almeida</text>
<text x="178" y="184">Sheet: /</text>
<text x="178" y="181">Universidade Federal de Itajubá</text>
<text x="178" y="186.7">File: Base.sch</text>
<text x="178" y="196.9">KiCad E.D.A. kicad 4.0.6</text>
<text x="178" y="194.1">Size: A4</text>
<text x="200" y="194.1">Date: 26 jun 2016</text>
<text x="263" y="194.1">Rev: 1.0</text>
<text x="263" y="196.9">Id: 1/1</text>
</g>
<g font-size="1.8" fill="#840000">
<text x="35" y="11.9">1</text>
<text x="85" y="11.9">2</text>
<text x="135" y="11.9">3</text>
<text x="185" y="11.9">4</text>
<text x="235" y="11.9">5</text>
<text x="285" y="11.9">6</text>
<text x="10.4" y="35.9">A</text>
<text x="70.6" y="33.6">AREF</text>
<text x="285.4" y="35.9">A</text>
<text x="70.6" y="36.2">GND3</text>
<text x="72.1" y="41.3">12</text>
<text x="72.1" y="38.7">13</text>
<text x="30.6" y="43.8">RST</text>
<text x="30.8" y="46.3">3V3</text>
<text x="72.1" y="46.3">10</text>
<text x="72.1" y="43.8">11</text>
<text x="239.8" y="47.7" transform="rotate(-90 239.8 47.7)">16</text>
<text x="242.3" y="47.7" transform="rotate(-90 242.3 47.7)">15</text>
<text x="244.9" y="47.7" transform="rotate(-90 244.9 47.7)">14</text>
<text x="247.4" y="47.7" transform="rotate(-90 247.4 47.7)">13</text>
<text x="249.9" y="47.7" transform="rotate(-90 249.9 47.7)">12</text>
<text x="252.5" y="47.7" transform="rotate(-90 252.5 47.7)">11</text>
<text x="255" y="47.7" transform="rotate(-90 255 47.7)">10</text>
<text x="257.6" y="47.2" transform="rotate(-90 257.6 47.2)">9</text>
<text x="260.1" y="47.2" transform="rotate(-90 260.1 47.2)">8</text>
<text x="262.6" y="47.2" transform="rotate(-90 262.6 47.2)">7</text>
<text x="265.2" y="47.2" transform="rotate(-90 265.2 47.2)">6</text>
<text x="267.7" y="47.2" transform="rotate(-90 267.7 47.2)">5</text>
<text x="270.3" y="47.2" transform="rotate(-90 270.3 47.2)">4</text>
<text x="272.8" y="47.2" transform="rotate(-90 272.8 47.2)">3</text>
<text x="275.3" y="47.2" transform="rotate(-90 275.3 47.2)">2</text>
<text x="277.9" y="47.2" transform="rotate(-90 277.9 47.2)">1</text>
<text x="29.9" y="51.4">GND1</text>
<text x="29.9" y="54">GND2</text>
<text x="31.3" y="48.9">5V</text>
<text x="72.5" y="51.4">8</text>
<text x="72.5" y="48.9">9</text>
<text x="30.4" y="56.5">V_IN</text>
<text x="72.5" y="59">6</text>
<text x="72.5" y="56.5">7</text>
<text x="30.6" y="61.6">AD0</text>
<text x="30.6" y="64.1">AD1</text>
<text x="72.5" y="64.1">4</text>
<text x="72.5" y="61.6">5</text>
<text x="30.6" y="66.7">AD2</text>
<text x="30.6" y="69.2">AD3</text>
<text x="30.6" y="71.7">AD4</text>
<text x="72.5" y="71.7">1</text>
<text x="72.5" y="69.2">2</text>
<text x="72.5" y="66.7">3</text>
<text x="30.6" y="74.3">AD5</text>
<text x="72.5" y="74.3">0</text>
<text x="145" y="73.1" transform="rotate(-90 145 73.1)">1</text>
<text x="10.4" y="85.9">B</text>
<text x="145" y="84.6" transform="rotate(-90 145 84.6)">2</text>
<text x="285.4" y="85.9">B</text>
<text x="217.5" y="95.2">12</text>
<text x="159.1" y="96.5">11</text>
<text x="159.5" y="101.6">4</text>
<text x="159.5" y="99.1">7</text>
<text x="218" y="100.3">8</text>
<text x="218" y="97.8">9</text>
<text x="254.8" y="99.6">3</text>
<text x="262.4" y="99.6">2</text>
<text x="268.1" y="97">3</text>
<text x="273.9" y="101.1" transform="rotate(-90 273.9 101.1)">1</text>
<text x="275.7" y="97">2</text>
<text x="159.5" y="106.7">1</text>
<text x="159.5" y="104.1">2</text>
<text x="218" y="102.9">6</text>
<text x="226.8" y="104.6">3</text>
<text x="234.5" y="104.6">2</text>
<text x="240.8" y="102.1">3</text>
<text x="246.6" y="106.1" transform="rotate(-90 246.6 106.1)">1</text>
<text x="248.4" y="102.1">2</text>
<text x="260.6" y="103.6" transform="rotate(-90 260.6 103.6)">1</text>
<text x="159.1" y="109.2">10</text>
<text x="159.5" y="111.8">5</text>
<text x="218" y="113">3</text>
<text x="232.7" y="108.7" transform="rotate(-90 232.7 108.7)">1</text>
<text x="10.4" y="135.9">C</text>
<text x="285.4" y="135.9">C</text>
<text x="164.8" y="141.7" transform="rotate(-90 164.8 141.7)">1</text>
<text x="164.8" y="153.1" transform="rotate(-90 164.8 153.1)">2</text>
<text x="211.7" y="155.7" transform="rotate(-90 211.7 155.7)">3</text>
<text x="204.6" y="160.5">1</text>
<text x="70.7" y="167.7" transform="rotate(-90 70.7 167.7)">3</text>
<text x="211.7" y="163.3" transform="rotate(-90 211.7 163.3)">2</text>
<text x="73.8" y="172.6">1</text>
<text x="70.7" y="175.4" transform="rotate(-90 70.7 175.4)">2</text>
<text x="150.2" y="175.4" transform="rotate(-90 150.2 175.4)">1</text>
<text x="10.4" y="185.9">D</text>
<text x="70.7" y="185.5" transform="rotate(-90 70.7 185.5)">3</text>
<text x="142.4" y="181">2</text>
<text x="285.4" y="185.9">D</text>
<text x="73.8" y="190.4">1</text>
<text x="150.2" y="188.1" transform="rotate(-90 150.2 188.1)">3</text>
<text x="70.7" y="193.1" transform="rotate(-90 70.7 193.1)">2</text>
<text x="35" y="199.9">1</text>
<text x="85" y="199.9">2</text>
<text x="135" y="199.9">3</text>
<text x="185" y="199.9">4</text>
<text x="235" y="199.9">5</text>
<text x="285" y="199.9">6</text>
</g>
<g font-size="1.8" fill="#008484">
<text x="63.4" y="34.5">AREF</text>
<text x="145.6" y="35.2">5V</text>
<text x="153.2" y="35.2">5V</text>
<text x="181.5" y="34.7" transform="rotate(-90 181.5 34.7)">R501</text>
<text x="187.9" y="34.7" transform="rotate(-90 187.9 34.7)">R502</text>
<text x="194.2" y="34.7" transform="rotate(-90 194.2 34.7)">R503</text>
<text x="21.2" y="41.6">5V</text>
<text x="63.3" y="37.1">GND3</text>
<text x="66.2" y="39.6">13</text>
<text x="240.7" y="41.9" transform="rotate(-90 240.7 41.9)">LED-</text>
<text x="243.2" y="41.9" transform="rotate(-90 243.2 41.9)">LED+</text>
<text x="245.7" y="41.9" transform="rotate(-90 245.7 41.9)">DB7</text>
<text x="248.3" y="41.9" transform="rotate(-90 248.3 41.9)">DB6</text>
<text x="250.8" y="41.9" transform="rotate(-90 250.8 41.9)">DB5</text>
<text x="253.4" y="41.9" transform="rotate(-90 253.4 41.9)">DB4</text>
<text x="255.9" y="41.9" transform="rotate(-90 255.9 41.9)">DB3</text>
<text x="258.4" y="41.9" transform="rotate(-90 258.4 41.9)">DB2</text>
<text x="261" y="41.9" transform="rotate(-90 261 41.9)">DB1</text>
<text x="263.5" y="41.9" transform="rotate(-90 263.5 41.9)">DB0</text>
<text x="266.1" y="41.9" transform="rotate(-90 266.1 41.9)">E</text>
<text x="268.6" y="41.9" transform="rotate(-90 268.6 41.9)">R/W</text>
<text x="271.1" y="41.9" transform="rotate(-90 271.1 41.9)">RS</text>
<text x="273.7" y="41.9" transform="rotate(-90 273.7 41.9)">VEE</text>
<text x="276.2" y="41.9" transform="rotate(-90 276.2 41.9)">VCC</text>
<text x="278.8" y="41.9" transform="rotate(-90 278.8 41.9)">GND</text>
<text x="37.2" y="47.2">3V3</text>
<text x="37.2" y="44.7">RST</text>
<text x="66.2" y="47.2">10</text>
<text x="66.2" y="44.7">11</text>
<text x="66.2" y="42.2">12</text>
<text x="97.4" y="47.9">5V</text>
<text x="146.1" y="43" transform="rotate(-90 146.1 43)">10k</text>
<text x="153.7" y="43" transform="rotate(-90 153.7 43)">10k</text>
<text x="181.5" y="43.8" transform="rotate(-90 181.5 43.8)">1k</text>
<text x="187.9" y="43.8" transform="rotate(-90 187.9 43.8)">1k</text>
<text x="194.2" y="43.8" transform="rotate(-90 194.2 43.8)">1k</text>
<text x="37.2" y="49.8">5V</text>
<text x="37.2" y="52.3">GND1</text>
<text x="67.2" y="52.3">8</text>
<text x="67.2" y="49.8">9</text>
<text x="118.5" y="50.4">U701</text>
<text x="153.7" y="53.8" transform="rotate(-90 153.7 53.8)">R702</text>
<text x="37.2" y="54.9">GND2</text>
<text x="37.2" y="57.4">V_IN</text>
<text x="67.2" y="59.9">6</text>
<text x="67.2" y="57.4">7</text>
<text x="100.6" y="58.6">10nF</text>
<text x="104" y="56.7">32.768 KHz</text>
<text x="203.3" y="59.7" transform="rotate(-90 203.3 59.7)">5V</text>
<text x="211.9" y="56.7">RV401</text>
<text x="212.8" y="59.2">POT</text>
<text x="242" y="55.2" transform="rotate(-90 242 55.2)">1k</text>
<text x="257.9" y="56.5" transform="rotate(-90 257.9 56.5)">1k</text>
<text x="264.9" y="55.2" transform="rotate(-90 264.9 55.2)">1k</text>
<text x="270" y="55.2" transform="rotate(-90 270 55.2)">1k</text>
<text x="37.2" y="62.5">AD0</text>
<text x="37.2" y="65">AD1</text>
<text x="67.2" y="65">4</text>
<text x="67.2" y="62.5">5</text>
<text x="100.7" y="61.1">C701</text>
<text x="107.9" y="63.1">X701</text>
<text x="242" y="65.2" transform="rotate(-90 242 65.2)">R401</text>
<text x="257.9" y="62" transform="rotate(-90 257.9 62)">R406</text>
<text x="264.9" y="65.2" transform="rotate(-90 264.9 65.2)">R407</text>
<text x="37.2" y="67.6">AD2</text>
<text x="37.2" y="70.1">AD3</text>
<text x="67.2" y="70.1">2</text>
<text x="67.2" y="67.6">3</text>
<text x="37.2" y="72.6">AD4</text>
<text x="37.2" y="75.2">AD5</text>
<text x="67.2" y="75.2">0</text>
<text x="67.2" y="72.6">1</text>
<text x="118.7" y="74.5">DS1307Z</text>
<text x="143.3" y="73.1" transform="rotate(-90 143.3 73.1)">+</text>
<text x="35.1" y="83.4">PWR_FLAG</text>
<text x="46.5" y="83.4">PWR_FLAG</text>
<text x="57.9" y="83.4">PWR_FLAG</text>
<text x="139.2" y="81.6" transform="rotate(-90 139.2 81.6)">CR2032</text>
<text x="149.1" y="81" transform="rotate(-90 149.1 81)">BT701</text>
<text x="234.4" y="78" transform="rotate(-90 234.4 78)">+5V</text>
<text x="143.3" y="84.3" transform="rotate(-90 143.3 84.3)">-</text>
<text x="49.8" y="92.9">+5V</text>
<text x="268" y="95.2">C</text>
<text x="275.6" y="95.2">E</text>
<text x="137.6" y="96.2">R303</text>
<text x="137.6" y="98.7">R301</text>
<text x="137.6" y="101.3">R305</text>
<text x="148.9" y="96.2">1k</text>
<text x="148.9" y="98.7">1k</text>
<text x="148.9" y="101.3">1k</text>
<text x="164.3" y="99.9">b</text>
<text x="164.3" y="97.4">a</text>
<text x="210" y="101.2">DIG3</text>
<text x="210" y="98.7">DIG2</text>
<text x="210" y="96.1">DIG1</text>
<text x="240.7" y="100.3">C</text>
<text x="248.3" y="100.3">E</text>
<text x="254.6" y="97.8">C</text>
<text x="262.3" y="97.8">E</text>
<text x="272.2" y="101.2" transform="rotate(-90 272.2 101.2)">B</text>
<text x="137.6" y="106.4">R308</text>
<text x="137.6" y="103.8">R307</text>
<text x="148.9" y="106.4">1k</text>
<text x="148.9" y="103.8">1k</text>
<text x="164.3" y="107.6">e</text>
<text x="164.3" y="105">d</text>
<text x="164.3" y="102.5">c</text>
<text x="210" y="103.8">DIG4</text>
<text x="226.7" y="102.9">C</text>
<text x="234.4" y="102.9">E</text>
<text x="244.9" y="106.3" transform="rotate(-90 244.9 106.3)">B</text>
<text x="249.6" y="107.8" transform="rotate(-90 249.6 107.8)">Q302</text>
<text x="258.8" y="103.8" transform="rotate(-90 258.8 103.8)">B</text>
<text x="263.6" y="105.2" transform="rotate(-90 263.6 105.2)">Q303</text>
<text x="276.9" y="102.7" transform="rotate(-90 276.9 102.7)">Q304</text>
<text x="12.4" y="111.4">+5V</text>
<text x="137.6" y="111.4">R304</text>
<text x="137.6" y="108.9">R302</text>
<text x="148.9" y="111.4">1k</text>
<text x="148.9" y="108.9">1k</text>
<text x="164.3" y="112.6">g</text>
<text x="164.3" y="110.1">f</text>
<text x="211.7" y="113.9">DP</text>
<text x="230.9" y="108.8" transform="rotate(-90 230.9 108.8)">B</text>
<text x="235.6" y="110.3" transform="rotate(-90 235.6 110.3)">Q301</text>
<text x="271.9" y="111.6" transform="rotate(-90 271.9 111.6)">R312</text>
<text x="20.1" y="118.4">R601</text>
<text x="137.6" y="114.6">R306</text>
<text x="148.9" y="114.6">1k</text>
<text x="230.6" y="119.2" transform="rotate(-90 230.6 119.2)">R309</text>
<text x="244.6" y="116.7" transform="rotate(-90 244.6 116.7)">R310</text>
<text x="258.5" y="114.1" transform="rotate(-90 258.5 114.1)">R311</text>
<text x="271.9" y="119.2" transform="rotate(-90 271.9 119.2)">10k</text>
<text x="21.3" y="122.2">0k</text>
<text x="244.6" y="124.3" transform="rotate(-90 244.6 124.3)">10k</text>
<text x="258.5" y="121.7" transform="rotate(-90 258.5 121.7)">10k</text>
<text x="22" y="126.1">R602</text>
<text x="23.2" y="129.9">0k</text>
<text x="230.6" y="126.8" transform="rotate(-90 230.6 126.8)">10k</text>
<text x="209.1" y="132.4">5V</text>
<text x="213.5" y="143.2">BUZZER</text>
<text x="213.8" y="140.7">BZ201</text>
<text x="165.7" y="144.5" transform="rotate(-90 165.7 144.5)">1</text>
<text x="165.7" y="150.4" transform="rotate(-90 165.7 150.4)">2</text>
<text x="201.8" y="155.9">BC847</text>
<text x="209.9" y="155.8" transform="rotate(-90 209.9 155.8)">C</text>
<text x="153.7" y="157.6" transform="rotate(-90 153.7 157.6)">POT</text>
<text x="156.3" y="158.5" transform="rotate(-90 156.3 158.5)">RV201</text>
<text x="198.8" y="157.3" transform="rotate(-90 198.8 157.3)">10k R201</text>
<text x="204.5" y="158.7">B</text>
<text x="69" y="167.9" transform="rotate(-90 69 167.9)">C</text>
<text x="166.9" y="162.4" transform="rotate(-90 166.9 162.4)">R202</text>
<text x="203" y="163.5">Q201</text>
<text x="209.9" y="163.4" transform="rotate(-90 209.9 163.4)">E</text>
<text x="73.7" y="170.8">B</text>
<text x="81.1" y="169.9">R103</text>
<text x="82.2" y="173.7">1k</text>
<text x="92.2" y="170.1" transform="rotate(-90 92.2 170.1)">SW101</text>
<text x="96" y="169.1" transform="rotate(-90 96 169.1)">BTN-01</text>
<text x="101" y="170.1" transform="rotate(-90 101 170.1)">SW103</text>
<text x="104.9" y="169.1" transform="rotate(-90 104.9 169.1)">BTN-01</text>
<text x="108.7" y="170.1" transform="rotate(-90 108.7 170.1)">SW105</text>
<text x="112.5" y="169.1" transform="rotate(-90 112.5 169.1)">BTN-01</text>
<text x="116.3" y="170.1" transform="rotate(-90 116.3 170.1)">SW107</text>
<text x="120.1" y="169.1" transform="rotate(-90 120.1 169.1)">BTN-01</text>
<text x="123.9" y="170.1" transform="rotate(-90 123.9 170.1)">SW109</text>
<text x="127.7" y="169.1" transform="rotate(-90 127.7 169.1)">BTN-01</text>
<text x="148.9" y="169.9">+5V</text>
<text x="166.9" y="171.9" transform="rotate(-90 166.9 171.9)">10k</text>
<text x="69" y="175.5" transform="rotate(-90 69 175.5)">E</text>
<text x="70.3" y="178.8">R10110k</text>
<text x="72.1" y="175.6">Q101</text>
<text x="151.1" y="178.9" transform="rotate(-90 151.1 178.9)">Al</text>
<text x="69" y="185.7" transform="rotate(-90 69 185.7)">C</text>
<text x="145.2" y="181.9">Out</text>
<text x="151.1" y="185.3" transform="rotate(-90 151.1 185.3)">Gnd</text>
<text x="73.7" y="188.6">B</text>
<text x="81.1" y="187">R104</text>
<text x="82.2" y="191.5">1k</text>
<text x="69" y="193.2" transform="rotate(-90 69 193.2)">E</text>
<text x="70.3" y="196.5">R10210k</text>
<text x="72.1" y="193.3">Q102</text>
<text x="94.7" y="194.3" transform="rotate(-90 94.7 194.3)">SW102</text>
<text x="98.5" y="193.2" transform="rotate(-90 98.5 193.2)">BTN-01</text>
<text x="103.6" y="194.3" transform="rotate(-90 103.6 194.3)">SW104</text>
<text x="107.4" y="193.2" transform="rotate(-90 107.4 193.2)">BTN-01</text>
<text x="111.8" y="194.3" transform="rotate(-90 111.8 194.3)">SW106</text>
<text x="115.6" y="193.2" transform="rotate(-90 115.6 193.2)">BTN-01</text>
<text x="119.5" y="194.3" transform="rotate(-90 119.5 194.3)">SW108</text>
<text x="123.3" y="193.2" transform="rotate(-90 123.3 193.2)">BTN-01</text>
<text x="127.1" y="194.3" transform="rotate(-90 127.1 194.3)">SW110</text>
<text x="130.9" y="193.2" transform="rotate(-90 130.9 193.2)">BTN-01</text>
</g>
<text font-size="1.8" fill="#008400" x="146.1" y="53.8" transform="rotate(-90 146.1 53.8)">R701</text>
<text font-size="1.8" x="270" y="65.2" transform="rotate(-90 270 65.2)">R408</text>
<g font-size="1.8" fill="#840084">
<text x="256" y="106.4" transform="rotate(-90 256 106.4)">BC847</text>
<text x="269.3" y="103.9" transform="rotate(-90 269.3 103.9)">BC847</text>
<text x="228" y="111.5" transform="rotate(-90 228 111.5)">BC847</text>
<text x="242" y="109" transform="rotate(-90 242 109)">BC847</text>
<text x="72.1" y="168">BC847</text>
<text x="72.1" y="185.7">BC847</text>
</g>
<g font-size="1.4" fill="#008484">
<text x="23.5" y="43.4">3V3</text>
<text x="119.1" y="59.8">X1</text>
<text x="119.1" y="54.7">VCC</text>
<text x="131.9" y="59.8">SDA</text>
<text x="132.1" y="54.7">SCL</text>
<text x="119.1" y="64.9">X2</text>
<text x="131.5" y="64.9">SQW</text>
<text x="119.1" y="70">GND</text>
<text x="131" y="70">VBAT</text>
<text x="38.8" y="92.1">3V3</text>
<text x="163.9" y="134.2">3V3</text>
<text x="68" y="143.1">3V3</text>
<text x="151.8" y="145.6">3V3</text>
<text x="91.2" y="159.3" transform="rotate(-90 91.2 159.3)">DIODE</text>
<text x="96.3" y="158.8" transform="rotate(-90 96.3 158.8)">D101</text>
<text x="100.1" y="159.3" transform="rotate(-90 100.1 159.3)">DIODE</text>
<text x="105.2" y="158.8" transform="rotate(-90 105.2 158.8)">D103</text>
<text x="107.7" y="159.3" transform="rotate(-90 107.7 159.3)">DIODE</text>
<text x="112.8" y="158.8" transform="rotate(-90 112.8 158.8)">D105</text>
<text x="115.4" y="159.3" transform="rotate(-90 115.4 159.3)">DIODE</text>
<text x="120.4" y="158.8" transform="rotate(-90 120.4 158.8)">D107</text>
<text x="123" y="159.3" transform="rotate(-90 123 159.3)">DIODE</text>
<text x="128.1" y="158.8" transform="rotate(-90 128.1 158.8)">D109</text>
<text x="93.8" y="183.5" transform="rotate(-90 93.8 183.5)">DIODE</text>
<text x="98.9" y="182.9" transform="rotate(-90 98.9 182.9)">D102</text>
<text x="102.7" y="183.5" transform="rotate(-90 102.7 183.5)">DIODE</text>
<text x="107.7" y="182.9" transform="rotate(-90 107.7 182.9)">D104</text>
<text x="110.9" y="183.5" transform="rotate(-90 110.9 183.5)">DIODE</text>
<text x="116" y="182.9" transform="rotate(-90 116 182.9)">D106</text>
<text x="118.5" y="183.5" transform="rotate(-90 118.5 183.5)">DIODE</text>
<text x="123.6" y="182.9" transform="rotate(-90 123.6 182.9)">D108</text>
<text x="126.2" y="183.5" transform="rotate(-90 126.2 183.5)">DIODE</text>
<text x="131.2" y="182.9" transform="rotate(-90 131.2 182.9)">D110</text>
</g>
<g font-size="1.4" fill="#840000">
<text x="116.5" y="54">8</text>
<text x="136.8" y="54">6</text>
<text x="182" y="51.4" transform="rotate(-90 182 51.4)">4</text>
<text x="185.8" y="51.4" transform="rotate(-90 185.8 51.4)">3</text>
<text x="189.6" y="51.4" transform="rotate(-90 189.6 51.4)">1</text>
<text x="105.7" y="59">2</text>
<text x="110.7" y="59">1</text>
<text x="116.5" y="59">1</text>
<text x="136.8" y="59">5</text>
<text x="209.2" y="58.4">3</text>
<text x="219.3" y="58.4">1</text>
<text x="116.5" y="64.1">2</text>
<text x="136.8" y="64.1">7</text>
<text x="185.8" y="61.6" transform="rotate(-90 185.8 61.6)">2</text>
<text x="214.4" y="61.8" transform="rotate(-90 214.4 61.8)">2</text>
<text x="116.5" y="69.2">4</text>
<text x="136.8" y="69.2">3</text>
<text x="149.9" y="155.6">2</text>
<text x="152.8" y="151.1" transform="rotate(-90 152.8 151.1)">3</text>
<text x="152.8" y="161.3" transform="rotate(-90 152.8 161.3)">1</text>
</g>
<g font-size="1.1" fill="#840000">
<text x="181.8" y="59.2" transform="rotate(-90 181.8 59.2)">Blue</text>
<text x="185.5" y="59.7" transform="rotate(-90 185.5 59.7)">Green</text>
<text x="189.3" y="59" transform="rotate(-90 189.3 59)">Red</text>
</g>
<g font-size="1" fill="#840084">
<text x="270.2" y="107.9" transform="rotate(-90 270.2 107.9)">HW_Footprints:HW_TO92-213</text>
<text x="242.9" y="112.9" transform="rotate(-90 242.9 112.9)">HW_Footprints:HW_TO92-213</text>
<text x="256.9" y="110.4" transform="rotate(-90 256.9 110.4)">HW_Footprints:HW_TO92-213</text>
<text x="229" y="115.5" transform="rotate(-90 229 115.5)">HW_Footprints:HW_TO92-213</text>
<text x="67" y="168.9">HW_Footprints:HW_TO92-213</text>
<text x="67" y="186.7">HW_Footprints:HW_TO92-213</text>
</g>
</svg>
